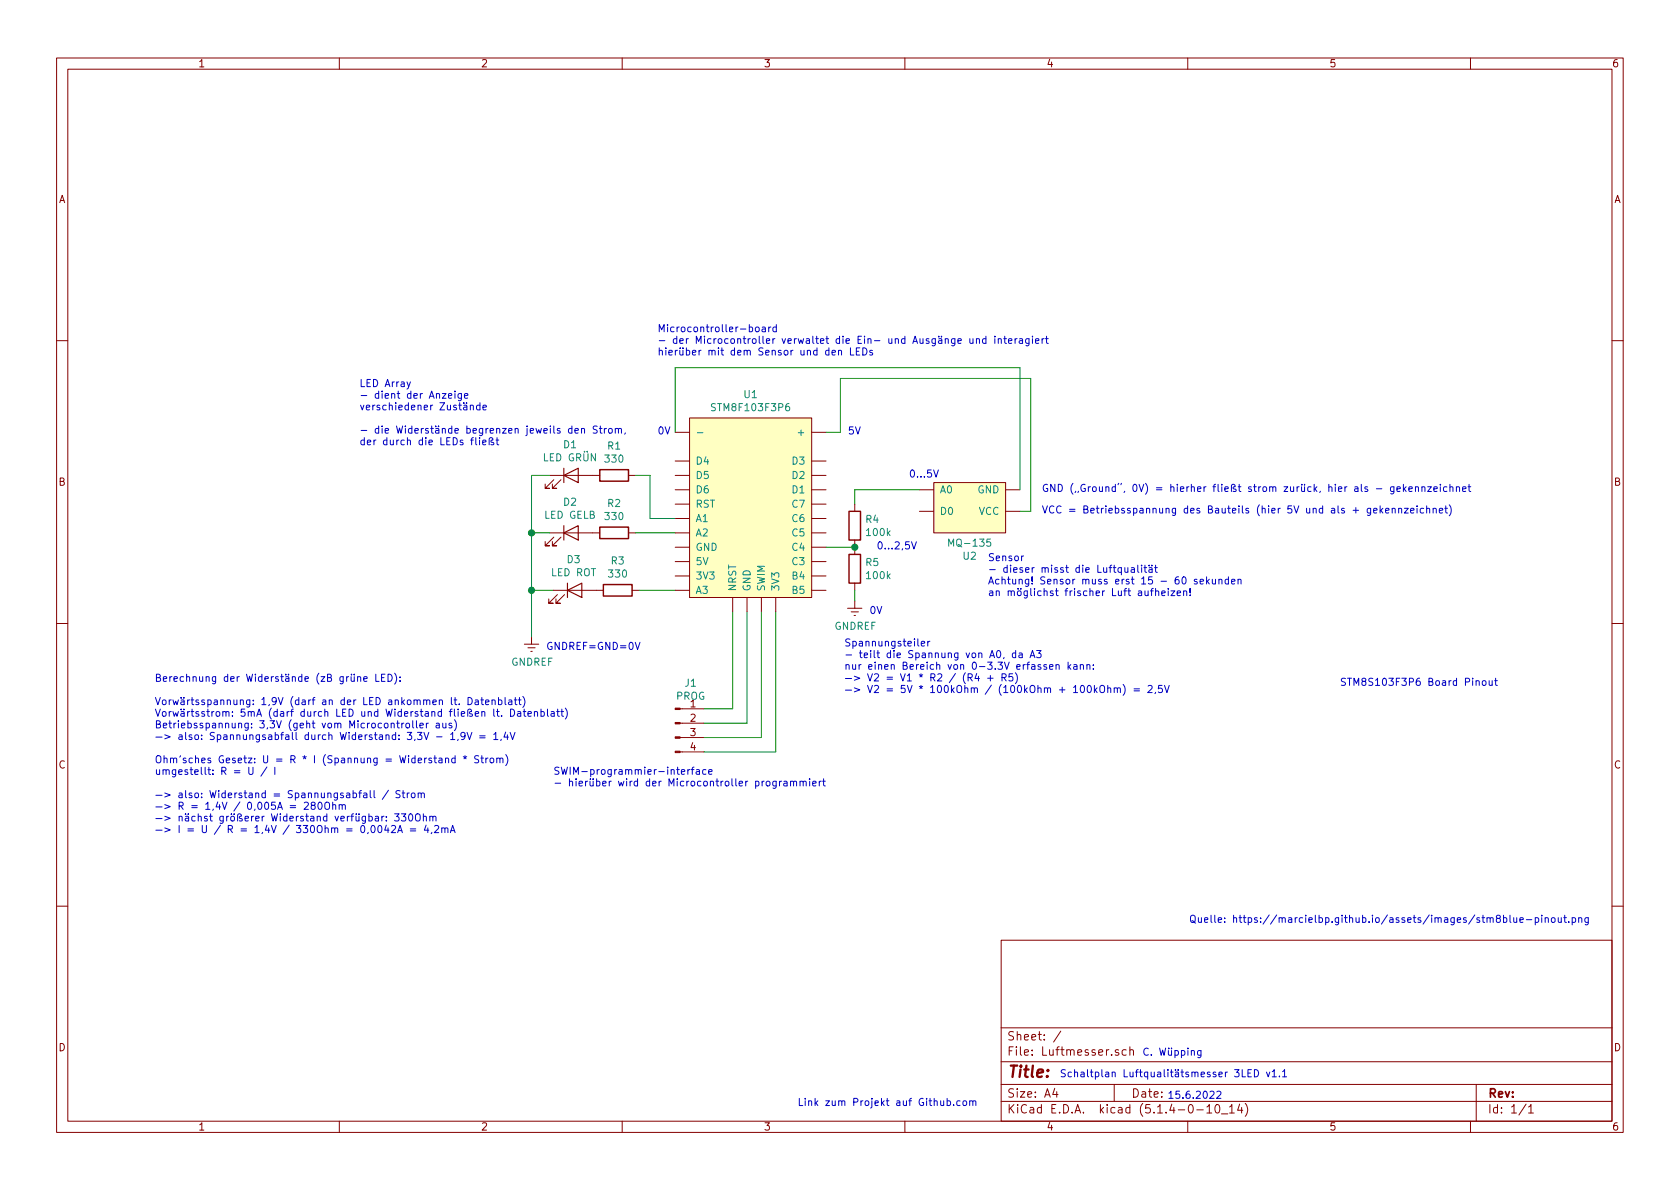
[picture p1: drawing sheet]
<svg xmlns="http://www.w3.org/2000/svg" width="297mm" height="210mm" viewBox="0 0 297 210" stroke-linecap="round" stroke-linejoin="round" font-family="sans-serif">
<g fill="none" stroke="#840000" stroke-width=".18">
<path d="M10 10.3h277v189.9h-277zM12 12.2h273v186.1h-273zM60 10.3v1.9M110 10.3v1.9M160 10.3v1.9M210 10.3v1.9M260 10.3v1.9M10 60.2h2M119.4 76.4h2.5M121.9 73.9h21.6v31.8h-21.6zM143.5 76.4h2.5M285 60.2h2"/>
<path d="M97.2 94.2h8.8M97.2 84.1h8.8M97.9 84.8l-1.5 1.6h.8h-.8v-.8M97.9 95l-1.5 1.5h.8h-.8v-.7M99.2 84.8l-1.5 1.6h.7h-.7v-.8M99.2 95l-1.5 1.5h.7h-.7v-.7M111.1 94.2h1.3M111.1 84.1h1.3M119.4 99.3h2.5M119.4 91.7h2.5M119.4 94.2h2.5M119.4 96.8h2.5"/>
<path d="M119.4 89.1h2.5M119.4 86.6h2.5M119.4 84.1h2.5M119.4 81.5h2.5M143.5 99.3h2.5M143.5 91.7h2.5M143.5 94.2h2.5M143.5 96.8h2.5M143.5 89.1h2.5M143.5 86.6h2.5M143.5 84.1h2.5M143.5 81.5h2.5"/>
<path d="M151.1 89.1v1.3M151.1 95.5v2.5M162.6 86.6h2.5M162.6 90.4h2.5M165.1 85.3h12.7v8.9h-12.7zM177.8 86.6h2.5M177.8 90.4h2.5M10 110.3h2M92.7 113.9h2.5M93.3 114.5h1.3M93.9 115.2h.2M94 112.6v1.3"/>
<path d="M97.8 104.4h8.9M98.6 105.2l-1.6 1.5h.8h-.8v-.8M99.8 105.2l-1.5 1.5h.8h-.8v-.8M111.8 104.4h1.2M119.4 101.8h2.5M119.4 104.4h2.5M129.5 105.7v2.5M132.1 105.7v2.5M134.6 105.7v2.5M137.2 105.7v2.5M143.5 101.8h2.5M143.5 104.4h2.5"/>
<path d="M149.9 107.6h2.5M150.5 108.2h1.3M151 108.8h.3M151.1 103.1v1.3M151.1 106.3v1.3M285 110.3h2M120.2 133h4.3M120.2 130.4h4.3M120.2 127.9h4.3M120.2 125.3h4.3M10 160.2h2M177 166.3h108v32h-108z"/>
<path d="M285 160.2h2M60 198.3v1.9M110 198.3v1.9M160 198.3v1.9M177 194.8h108M177 191.8h108M177 187.8h108M177 181.8h108M186.5 192.5l-.4 1h1M186.8 193v1M187.6 182.3l-1.3 2M197 191.8v3"/>
<path d="M197.8 185.7a.37 .37 0 0 0-.6 .1l.1 .2 .5 .2v.1l-.2 .3-.4-.1M199.1 185.7l-.4-.1-.3 .3 .1 .6 .2 .1 .4-.1M199.8 185.7a.37 .37 0 0 1 .6 .1v.8M199.8 185.1v1.5M210 198.3v1.9M211.6 196.3h1.2M213.4 195.8l.4-.5v1.5M213.4 196.8h.8M215 195.4l.3-.1a.94 .94 0 0 1 0 1.5 .8 .8 0 0 1-.6-.6 .8 .8 0 0 1 .3-.8zM216 197h1.1M217.4 195.8l.4-.5v1.5M217.4 196.8h.8"/>
<path d="M219.2 195.2l-.4 1.1h.9M219.5 195.8v1M220.2 195.1a1.71 1.71 0 0 1 0 2.3M260 198.3v1.9M261 191.8v6.5M269.8 195.2l-1.2 2M270.3 195.8l.4-.5v1.5M270.3 196.8h.8"/>
</g>
<g fill="#ffffc2" stroke="#ffffc2" stroke-width=".18">
<path d="M121.9 73.9h21.6v31.8h-21.6z"/>
<path d="M165.1 85.3h12.7v8.9h-12.7z"/>
</g>
<path d="M123.3 76.5h1M167.7 96.6v-1.3l.5 .9 .4-.9v1.3M175.1 95.3h-.6v.6l.2-.1 .4 .1v.6l-.1 .1-.5-.1" fill="none" stroke="#008484" stroke-width=".18"/>
<g fill="#840000" stroke="#840000" stroke-width=".18">
<path d="M119.4 132.8h.8v.3h-.8z"/>
<path d="M119.4 130.3h.8v.3h-.8z"/>
<path d="M119.4 127.8h.8v.2h-.8z"/>
<path d="M119.4 125.2h.8v.3h-.8z"/>
</g>
<path d="M99.7 84.1l2.5-1.3v2.5zM99.7 94.2l2.5-1.2v2.5zM99.7 82.8v2.5M99.7 93v2.5M100.3 104.4l2.6-1.3v2.6zM100.3 103.1v2.6" fill="none" stroke="#840000" stroke-width=".2"/>
<path d="M106 83.1h5.1v2h-5.1zM106 93.2h5.1v2h-5.1zM150.1 98h2v5.1h-2zM150.1 90.4h2v5.1h-2zM106.7 103.4h5.1v2h-5.1z" fill="none" stroke="#840000" stroke-width=".25"/>
<g fill="none" stroke="#008400" stroke-width=".18">
<path d="M119.4 76.4v-11.4h60.9v21.6M146 76.4h2.6v-9.5h33.6v23.5h-1.9M94 94.2h3.2M97.2 84.1h-3.2v28.5M112.4 94.2h7M112.4 84.1h2.5v7.6h4.5M146 96.8h5.1M162.6 86.6h-11.5v2.5M94 104.4h3.8M113 104.4h6.4M129.5 108.2v17.1h-5M132.1 108.2v19.7h-7.6"/>
<path d="M134.6 108.2v22.2h-10.1M137.2 108.2v24.8h-12.7M151.1 104.4v1.9"/>
</g>
<g fill="none" stroke="#0000c2" stroke-width=".18">
<path d="M133.7 57.9l.3-.1 .2 .3-.1 .5-.3 .1-.2-.3zM134.8 57.9h.5v.8M135.3 58.1l-.4 .1-.2 .2 .1 .2h.5M135.9 57.8v.9M136.3 57.8l-.4 .3M137.3 57.9l-.4-.1-.2 .3 .1 .5h.5M137.3 57.4v1.3M171.5 59.9l.1 .8h.3l.1-.1M172 59.9v.8M172.6 59.9v.8M174.3 59.9h-.3l-.3 .2 .1 .6h.5M174.3 59.5v1.2"/>
<path d="M175.9 59.5v.1M175.9 59.9v.8M176.5 59.9v.8M177.5 59.9h.5M177.6 59.5v1l.4 .2M179.5 59.9v.8M179.8 59.9h-.2l-.1 .2M180.3 59.9h.4l.1 .8M181.9 59.9v1.1l-.2 .2-.3-.1M181.9 59.9h-.3l-.3 .2 .2 .6h.4M182.5 59.5v.1M182.5 59.9v.8"/>
<path d="M184.3 59.9v.8M184.6 59.9h-.2l-.1 .2M184.8 59.9h.5M185 59.5v1l.3 .2M72 67.5l.3 .9M72.6 67.5l-.4 1.2-.2 .1M79.3 70l.6-.1-.1-.3h-.3l-.2 .2v.6h.5M80.4 69.2v.1M80.4 69.6v.8M81.6 69.6l-.1 1.1-.1 .2-.3-.1M81.6 69.6h-.4l-.2 .2 .1 .6h.5M82.1 70l.6-.1v-.3h-.4l-.2 .2 .1 .6h.5"/>
<path d="M83.2 71.8l.1-.2 .3 .1 .1 .8M83.2 71.6v.9M83.2 77.8h.5M83.7 77.4l-.3 .2v1.1M84.1 77.4v1.1l.2 .2M84.8 77.8v.9M84.9 71.7l-.4-.1-.2 .3 .1 .5h.5M84.9 71.2v1.3M85.3 78.2l.6-.1v-.2l-.4-.1-.2 .2 .1 .6h.5M85.4 72.1l.6-.1-.1-.3-.3-.1-.2 .2v.6h.5M86.8 78.6l.3 .1 .2-.2v-.2l-.5-.1v-.2v-.1l.3-.1v-.3l-.2-.1h-.2l-.2 .2v1.1M87.7 77.8h.5"/>
<path d="M87.9 77.4v1.1l.3 .2M101.7 76.2l.6-.1-.1-.3h-.3l-.2 .1v.6h.5M102.8 75.9l.2-.1h.3l.1 .8M102.8 75.8v.8M105.6 75.4l-.5-.1-.2 .2 .1 .4 .5 .2 .1 .3-.2 .2-.5-.1M106 75.8h.5M106.1 75.3v1.1l.4 .2M106.9 75.8v.8M107.2 75.8l-.3 .2M107.6 75.9l.2-.1 .4 .1 .1 .5-.2 .1-.3 .1-.2-.1zM108.8 75.9l.2-.1h.3v.8M108.8 75.8v.8"/>
<path d="M109.3 75.9l.2-.1h.3l.1 .8M110.6 76.5l-.2 .3M148.3 62.1l.1-.2 .3 .1 .1 .8M148.3 61.9v.9M150.4 61.5v1.3h.6M151.4 62.1h.4M152 61.5h-.6v1.3h.6M152.6 61.5a.64 .64 0 0 1 .7 .6 .64 .64 0 0 1-.7 .7zM154.3 62l-.4-.1-.1 .2v.2l.5 .1v.3h-.5M172.6 60l.2-.1h.3l.1 .8M176.5 60l.2-.1h.3v.8M178.3 60.3l.6-.1v-.3h-.4l-.2 .2 .1 .6h.5"/>
<path d="M180.8 60.2h-.4l-.2 .2 .2 .3h.4M183.1 60.3l.6-.1-.1-.3h-.3l-.2 .2 .1 .6h.4M160.8 95.8h-.7v.6l.2-.1 .5 .1v.5l-.2 .2-.5-.2M161.2 95.8l.4 1.3 .4-1.3M164.6 83.1h-.6v.6l.5-.1 .2 .2v.3l-.2 .3-.5-.2M165.1 83.1l.4 1.3 .4-1.3M181 98.3l-.4 .2M201.2 99.9v1.1l.2 .2M201.9 99.9v.2M202.4 99.9v1.1l.3 .2M203.2 99.9v.2M203.7 99.9v.2"/>
<path d="M204.3 99.9v1.1l.3 .2M242.9 90.3l.6-.1-.1-.3h-.3l-.2 .2v.6h.5M243.4 86.4h.9M244 89.5v1.2M244.1 90.2l.4 .5M244.5 89.9l-.5 .5M245 90.3l.6-.1-.1-.3h-.3l-.2 .2 .1 .6h.4M246.2 90l.1-.1h.3l.1 .8M246.2 89.9v.8M246.5 86.1v1l-.3 .2h-.3M246.5 86.1h-.4l-.3 .2 .1 .6h.6M247 86.5l.6-.1-.1-.3h-.3l-.2 .2v.6h.5"/>
<path d="M247.3 90l.2-.1h.3v.8M247.3 89.9v.8M248.1 85.6v1.3M248.3 86.4l.3 .5M248.3 89.9h.7l-.7 .8h.7M248.6 86.1l-.5 .5M249.1 86.5l.6-.1v-.3h-.4l-.2 .2 .1 .6h.5M249.4 90.3l.6-.1v-.3h-.4l-.2 .2 .1 .6h.5M250.3 86.2l.1-.1h.3l.1 .8M250.3 86.1v.8M250.5 89.5v.1M250.5 89.9v.8"/>
<path d="M251.4 86.2l.2-.1h.3v.8M251.4 86.1v.8M251.7 89.9h-.4l-.2 .2 .1 .6h.5M252.2 90l.2-.1h.3l.1 .8M252.2 89.5v1.2M252.4 86.1h.7l-.7 .8h.7M253.4 90l.2-.1h.3v.8M253.4 89.9v.8M253.5 86.5l.6-.1v-.3h-.4l-.2 .2 .1 .6h.5M254.5 90.3l.6-.1-.1-.3h-.3l-.2 .2 .1 .6h.4M254.7 85.6v.2M254.7 86.1v.8"/>
<path d="M255.4 89.9h.5M255.6 89.5v1l.3 .2M255.8 86.1h-.4l-.2 .2 .1 .6h.5M256.2 89.3a1.47 1.47 0 0 1 0 1.9M256.4 86.2l.1-.1h.3l.1 .8M256.4 85.6v1.3M257.5 86.2l.2-.1h.3l.1 .8M257.5 86.1v.8M258.6 86.5l.6-.1v-.3h-.4l-.2 .2v.6h.6M259.6 86.1h.4M259.7 85.6v1.1l.3 .2M66.4 119.2v1.3h.6"/>
<path d="M67.5 119.8h.4M68.1 119.2h-.6v1.3h.6M68.6 119.2a.64 .64 0 0 1 .7 .7 .64 .64 0 0 1-.7 .6zM69.8 119a1.47 1.47 0 0 1 0 2M70.7 119.7v.1M112.3 113.6l.4 1.3 .5-1.3M162.9 113.8l.6-.1-.1-.2-.3-.1-.2 .2 .1 .6h.4M164 113.4v.8M164.4 113.4l-.4 .2M171.2 119.8l.7-.1v-.4l-.7-.2v1.3M171.5 119.8l.4 .6M172.7 119.1l-.3 .9h.8"/>
<path d="M173 119.6v.8M174.6 119.9h1M175.1 119.5v.9M176.3 115.2l.2-.2a.67 .67 0 0 1 .5 .7 .67 .67 0 0 1-.5 .6l-.2-.2-.1-.3zM177.2 119.8h.6l.1-.2-.1-.3-.2-.2h-.4v1.3M177.5 119.8l.4 .6M177.5 116.3l-.1 .2M179 119.1h-.6v.7l.2-.2 .4 .1v.6l-.1 .1-.5-.1M179.5 119a1.47 1.47 0 0 1 0 1.9M179.6 115.5h-.4l-.2 .2 .1 .6h.5M179.6 115v1.3M180.2 115.5h.5v.8"/>
<path d="M180.7 115.8h-.4l-.2 .2 .1 .3h.5M182.1 116.3l.4-1.3 .5 1.3M182.2 115.9h.7M183.3 115h.8l-.5 .5 .4 .1 .1 .5-.3 .2-.5-.1M185 117.6l-.3-.1-.1 .2v.2l.4 .1v.3h-.4M185.6 117.9l.6-.1-.1-.2-.3-.1-.2 .2v.6h.5M186.7 117.6l.2-.1 .3 .1 .1 .8M186.7 117.5v.9M188.8 117.1v1.3M189 117.9l.3 .5M189.3 117.5l-.5 .5M189.9 117.6h.4l.1 .8"/>
<path d="M190.4 117.8l-.4 .1-.2 .2 .1 .2h.5M191 117.6l.2-.1 .3 .1 .1 .8M191 117.5v.9M192.2 117.6l.2-.1 .3 .1v.8M192.2 117.5v.9M193.3 118.2v.2M193.3 117.6v.1M198.3 100.4h-.4l-.2 .2 .1 .6h.5M198.3 100.4v1.2M198.9 100.4v.8h.3l.2-.1M199.4 100.4v.8M200 100.4h.5l.1 .8"/>
<path d="M200.6 100.7h-.4l-.2 .2v.3h.6M201.9 100.4v.8M202.3 100.4h.4M203.2 100.4h.5v.8M203.4 104.5h.5M203.7 100.7h-.4l-.2 .2 .1 .3h.5M203.9 104.1l-.3 .1v1.1M204.1 100.4h.5M204.3 104.6l.2-.1h.3l.1 .8M204.3 104.1v1.2M205.4 104.9l.6-.1-.1-.3h-.3l-.2 .2 .1 .6h.4M206.6 104.5v.8"/>
<path d="M207 104.5h.7l-.7 .8h.7M208.1 104.9l.6-.1v-.3h-.4l-.2 .2 .1 .6h.5M209.3 104.6l.2-.1h.3v.8M209.3 104.5v.8M210.4 105.2v.1M210.4 104.1v.7M211.6 102.5l-.3-.1-.1 .2v.2l.4 .1v.3h-.4M212.2 102.8l.6-.1-.1-.2-.3-.1-.2 .2v.6h.5M213.3 102v1.3M213.5 102.8l.3 .5M213.8 102.4l-.5 .5M214.4 102.4v.8l.3 .1 .2-.2"/>
<path d="M214.9 102.4v.9M215.5 102.6l.2-.2 .3 .1 .1 .8M215.5 102.4v.9M217.2 102.5l-.4-.1-.2 .3 .1 .5h.5M217.2 102v1.3M217.8 102.8l.6-.1-.1-.2-.4-.1-.1 .2v.6h.5M218.9 102.6l.2-.2 .3 .1v.8M218.9 102.4v.9M264.4 119.9v1.1l.3 .2M44 135.7v1l.2 .3 .4-.1 .1-.2v-1M47.2 135.6l-1.1 1.7M48.6 135.7v1.3"/>
<path d="M63.9 139.8l-.3 .2v1.1M64.3 120.1l.6-.1v-.3h-.4l-.2 .1 .1 .6h.5M65.5 139.8v1.1l.2 .2M66.1 139.8v1.1l.2 .2M68.7 139.7l-1.1 1.7M70.7 120.4v.1M70.7 139.9l-.4-.1-.2 .1v.4l.5 .2 .1 .3-.2 .3-.5-.1M71.3 139.8v1.1l.3 .2M71.4 127.9h-.3l-.1 .2M71.9 127.9h.3l.2 .1-.1 .7h-.3l-.2-.2zM73 127.5v1l.2 .2M73.6 127.5v1l.2 .2"/>
<path d="M74.2 128.3l.7-.1-.1-.3h-.4l-.2 .2 .1 .6h.5M75.4 127.9v.8M75.7 127.9l-.3 .2M76.7 134.1h.5M76.9 133.6v1.1l.3 .2M77.1 127.9h.5l.1 .8M77.2 130.3h1M77.6 134.1h.5l.1 .8M77.7 128.2h-.4l-.2 .2v.3h.6M78.2 134.4h-.5l-.1 .2v.2h.6M78.3 127.9l.1 .8h.3l.1-.1M78.8 134.2l.1-.1h.3l.1 .8"/>
<path d="M78.8 134.1v.8M78.8 127.9v.8M79.7 129.9l.3-.4v1.3M79.7 130.8h.7M79.9 127.9h-.3l-.2 .2v.1l.5 .2v.3h-.5M80.3 127.3a1.47 1.47 0 0 1 0 1.9M80.5 134.1h-.4l-.2 .2 .1 .5h.5M80.5 133.6v1.3M81 130.7l-.1 .3M81.2 124.5v.1M81.9 133.8l.3 .1 .3-.1M82 134.2l.2-.3 .2 .3"/>
<path d="M82.2 130.1l-.2 .2-.4-.1-.1-.1v-.3l.2-.3h.3l.2 .3a.88 .88 0 0 1-.2 .9l-.4 .1M82.2 133.6v.3M82.6 129.5l.4 1.3 .4-1.3M82.8 123.3a.64 .64 0 0 1 .7 .7 .64 .64 0 0 1-.7 .6zM84 123.8h.5l.1 .8M84.6 124.1h-.4l-.2 .2v.3h.6M84.6 133.7l-.4-.1-.2 .2v.4l.5 .2 .1 .3-.2 .2-.5-.1M84.8 130.1h1M84.8 130.5h1M85 123.8h.5M85 134.1h.5M85.2 123.3v1.1l.3 .2"/>
<path d="M85.2 133.6v1.1l.3 .2M85.9 124.2l.6-.1-.1-.3h-.4l-.1 .1v.7h.5M85.9 134.1v.8M86.3 134.1l-.4 .2M86.7 134.2l.2-.1 .3 .1 .1 .5-.1 .1-.3 .1-.2-.1zM87 123.9l.2-.1h.3l.1 .8M87 123.8v.8M87.3 125.4v1.1l.2 .2M87.3 129.9l.4-.4v1.3M87.3 130.8h.7M87.8 125.8h.5M87.8 134.2l.2-.1h.3l.1 .8"/>
<path d="M87.8 134.1v.8M88 125.4v1.1l.3 .2M88.1 123.8h.4l.2 .2-.1 .6h-.5M88.1 123.3v1.3M88.4 134.2l.2-.1h.3v.8M88.6 130.7l-.1 .3M88.7 126.5v.2M89.3 123.3v1.1l.2 .2M89.4 129.5l-.3 .8h.8M89.4 133.4a1.4 1.4 0 0 1 0 2M89.7 129.9v.9M90 123.8h.4l.1 .8"/>
<path d="M90.2 129.5l.4 1.3 .5-1.3M90.3 125.4a.64 .64 0 0 1 .7 .6 .64 .64 0 0 1-.7 .7zM90.5 124.1h-.4l-.2 .2 .1 .3h.5M90.9 123.8h.5M91.1 123.3v1.1l.3 .2M91.5 125.9h.5l.1 .8M91.6 123.8h.5M91.8 123.3v1.1l.3 .2M92.1 126.1l-.5 .1-.1 .2 .1 .3 .5-.1M92.4 123.2a1.4 1.4 0 0 1 0 1.9M92.5 125.8h.5M92.7 125.4v1.1l.3 .2"/>
<path d="M93.3 126.2l.7-.1-.1-.2-.4-.1-.2 .2 .1 .6h.5M94.5 126l.2-.2 .3 .1v.8M94.5 125.8v.9M95.7 125.9l.3-.1 .2 .3-.1 .5h-.4M95.7 125.4v1.3M96.8 125.4v1.1l.2 .2M97.5 125.9h.4l.1 .8M98 126.1l-.4 .1-.2 .2 .1 .2h.5M98.4 125.8h.5M98.6 125.4v1.1l.3 .2M99.2 125.8h.4M99.3 125.4v1.1l.3 .2"/>
<path d="M99.9 125.2a1.47 1.47 0 0 1 0 1.9M121.6 136.1v.8M122 136.1l-.4 .2M122.2 136.1h.5M122.7 135.7l-.3 .1v1.1M123.1 136.1h.5l.1 .8M123.7 136.4h-.4l-.2 .2v.3h.6M124.8 136.1h-.3l-.3 .2 .1 .6h.5M125.3 136.5l.6-.1v-.3h-.4l-.2 .2 .1 .6h.5M135.6 138.2l.3-.1 .2 .3-.1 .5-.3 .1-.2-.2zM137.2 138.1v1.1l-.2 .2-.3-.1M137.2 138.2l-.3-.1-.3 .3 .1 .5h.5"/>
<path d="M137.8 138.1v.9M138.2 138.1l-.4 .3M138.6 138.2h.5l.1 .8M139.2 138.4l-.5 .1-.1 .2v.2h.6M139.8 138.3l.2-.2 .3 .1v.8M139.8 138.1v.9M140.3 138.3l.2-.2 .3 .1v.8M141.5 138.3l.1-.2 .3 .1 .1 .8M141.5 138.1v.9M142 138.3l.2-.2 .3 .1v.8M143.2 137.7v.1M143.2 138.1v.9"/>
<path d="M143.7 138.6l.6-.2-.1-.2-.3-.1-.2 .2 .1 .6h.4M144.9 138.1v.9M145.2 138.1l-.2 .1-.1 .2M145.4 138.1h.5M145.6 137.7v1.1l.3 .2M192.4 121.3l.1-.1a.67 .67 0 0 1 .5 .6 .67 .67 0 0 1-.5 .7 .83 .83 0 0 1-.1-1.2zM193.5 121.2v1.3M193.6 122l.4 .5M194 121.6l-.5 .5M194.5 121.4a.45 .45 0 0 1 .7 0 .92 .92 0 0 1-.2 1.1l-.4-.1a1.07 1.07 0 0 1-.1-1zM195.9 121.8l.1-.2 .3 .1 .1 .8M195.9 121.2v1.3"/>
<path d="M197 121.8l.2-.2 .3 .1 .1 .8M197 121.6v.9M197.6 121.8l.1-.2 .3 .1 .1 .8M198.6 121a1.47 1.47 0 0 1 0 2M200.5 121.8h1M200.5 122.2h1M203 121.3l.5-.1 .2 .4v.2l-.8 .7h.8M204.3 122.4l-.1 .3M205.5 121.2h-.6l-.1 .6 .5-.1 .2 .2v.3l-.2 .3-.5-.2M205.9 121.2l.4 1.3 .4-1.3M261 120.5l.2-.1h.3v.8M262.1 120.5l.2-.1 .4 .1v.5l-.1 .2h-.3l-.2-.1z"/>
<path d="M263.3 120.4v.8h.4l.1-.1M263.8 120.4v.8M264.3 120.4h.4M51.3 142.5h1M51.3 142.8h1M53.8 142l.5-.1 .2 .3-.8 .9h.8M55.2 142.4l-.1-.1v-.3l.4-.1 .2 .1v.3l-.6 .2-.1 .1v.3l.2 .2h.3l.2-.2v-.4l-.2-.1M56.3 142l.2-.1a.67 .67 0 0 1 .5 .6 .67 .67 0 0 1-.5 .6l-.3-.5zM57.5 142a.45 .45 0 0 1 .7 0 .88 .88 0 0 1-.2 1.1h-.4a1.07 1.07 0 0 1-.1-1.1zM58.8 142.4l.2-.1h.3l.1 .8M58.8 141.9v1.2M60 142.4l.1-.1h.4v.8"/>
<path d="M60 142.3v.8M60.5 142.5l.2-.2h.3l.1 .8M63.4 140.2h.5M64.3 140.3h.5l.1 .8M64.9 140.5l-.5 .1-.1 .2v.2h.6M65.7 146.1l.2-.1a.67 .67 0 0 1 .4 .6 .67 .67 0 0 1-.4 .6l-.3-.4zM67 146h.1a.69 .69 0 0 1 .4 .6 .69 .69 0 0 1-.4 .6 .83 .83 0 0 1-.1-1.2zM67.5 144.3v.9M67.9 144.3l-.4 .3M68.3 145.1v.1M68.3 144.4v.1M68.3 145.9l-.3 .9h.8"/>
<path d="M68.6 146.4v.8M69.2 146.1l.5-.1 .3 .3-.8 .9h.8M69.8 143.9h.8l-.5 .5 .4 .1 .1 .5-.3 .2-.5-.1M70.3 147.2l.4-1.2 .4 1.2M70.4 146.9h.6M71 143.9h.8l-.5 .5 .4 .1v.6l-.2 .1-.5-.1M71.1 140.2h.5M72 140.2v.9M72.4 140.2l-.3 .1-.1 .2M72.4 144l.1-.1a.67 .67 0 0 1 .5 .6 .67 .67 0 0 1-.5 .7l-.3-.5zM72.5 146.6h1M72.5 146.9h1"/>
<path d="M72.8 140.3l.4-.1 .1 .2v.6l-.3 .1-.3-.3zM73.5 144.1a.45 .45 0 0 1 .7 0 .88 .88 0 0 1-.2 1.1l-.4-.1a1.07 1.07 0 0 1-.1-1zM73.9 140.4l.2-.2 .3 .1 .1 .8M73.9 140.2v.9M74.5 140.4l.2-.2 .3 .1v.8M74.9 144.5l.1-.2 .3 .1 .1 .8M74.9 143.9v1.3M75.3 145.9l-.3 .9h.8M75.6 146.4v.8M76 144.5l.2-.2 .3 .1v.8M76 144.3v.9M76.4 147.2l-.2 .2"/>
<path d="M76.5 144.5l.2-.2 .3 .1 .1 .8M76.8 146.1l.5-.1 .3 .3-.8 .9h.8M78.1 146.5l.2-.1 .3 .1 .1 .7M78.1 146.4v.8M78.7 146.6l.1-.2 .3 .1 .1 .7M79.6 147.2l.4-1.2 .5 1.2M79.7 146.9h.6M264.8 162.4l-.2-.1v-.3l.4-.2 .2 .2v.3l-.5 .2-.1 .1v.3l.2 .2h.2l.3-.2-.1-.4-.2-.1M265.8 162.3h.4l.2 .2-.1 .6h-.5M265.8 161.8v1.3M267 161.8v1.1l.2 .2M267.6 162.3l.1 .8h.3l.2-.1"/>
<path d="M268.2 162.3v.8M268.7 162.7l.6-.1v-.3h-.4l-.2 .2 .1 .6h.5M269.9 162.6h.9M271.4 162.3h.4l.3 .2-.2 .6h-.5M271.4 162.3v1.2M272.6 161.8v.2M272.6 162.3v.8M273.2 162.4l.2-.1h.3l.1 .8M273.2 162.3v.8M274.3 162.4l.2-.1 .4 .1 .1 .5-.2 .2h-.3l-.2-.1zM275.5 162.3l.1 .8h.3l.1-.1M276 162.3v.8"/>
<path d="M276.5 162.3h.5M276.7 161.8v1.1l.3 .2M277.4 163v.1M278 162.3h.3l.3 .2-.1 .6h-.5M278 162.3v1.2M279.1 162.4l.2-.1h.3l.1 .8M279.1 162.3v.8M280.8 162.3v1.1l-.2 .1h-.3M280.8 162.3h-.3l-.3 .2 .1 .6h.5M167.5 194.7h.3l.3 .2-.2 .5h-.4M167.5 194.2v1.3M168.6 195.4v.1"/>
<path d="M169.7 194.7h-.3l-.2 .2 .1 .5h.4M170.4 194.7h.3l.2 .2-.1 .5-.3 .1-.2-.1zM171.4 194.8l.2-.1h.3l.1 .8M171.4 194.7v.8M172 194.8l.2-.1h.3v.8M212.3 185.8v1l-.2 .2h-.3M212.3 185.8h-.3l-.3 .2 .2 .6h.4M215.1 193.1l.5-.1 .2 .1 .1 .2-.1 .2-.7 .7h.8M220.6 189.8h.5M221.3 189.1h-.7v1.3h.7M221.8 189.1a.64 .64 0 0 1 .7 .7 .64 .64 0 0 1-.7 .6zM223.9 189.6l.3 .8 .3-.8"/>
<path d="M224.9 189.5l.4-.4v1.3M224.9 190.4h.8M226.2 190.3v.1M226.8 189.5l.3-.4v1.3M226.8 190.4h.7"/>
</g>
<g fill="#008400" stroke="#008400" stroke-width=".25">
<circle cx="94" cy="104.4" r=".51"/>
<circle cx="151.1" cy="96.8" r=".51"/>
<circle cx="94" cy="94.2" r=".51"/>
</g>
<text font-size="2.8" fill="#840000" x="178" y="190.5">Title:</text>
<g font-size="2.1" fill="#840000">
<text x="178" y="184">Sheet: /</text>
<text x="178" y="186.7">File: Luftmesser.sch</text>
<text x="178" y="196.9">KiCad E.D.A. kicad (5.1.4-0-10_14)</text>
<text x="178" y="194.1">Size: A4</text>
<text x="200" y="194.1">Date:</text>
<text x="263" y="194.1">Rev:</text>
<text x="263" y="196.9">Id: 1/1</text>
</g>
<g font-size="1.8" fill="#840000">
<text x="35" y="11.9">1</text>
<text x="85" y="11.9">2</text>
<text x="135" y="11.9">3</text>
<text x="185" y="11.9">4</text>
<text x="235" y="11.9">5</text>
<text x="285" y="11.9">6</text>
<text x="10.4" y="35.9">A</text>
<text x="285.4" y="35.9">A</text>
<text x="10.4" y="85.9">B</text>
<text x="285.4" y="85.9">B</text>
<text x="122.1" y="125.1">1</text>
<text x="122.1" y="127.6">2</text>
<text x="122.1" y="130.2">3</text>
<text x="10.4" y="135.9">C</text>
<text x="122.1" y="132.7">4</text>
<text x="285.4" y="135.9">C</text>
<text x="10.4" y="185.9">D</text>
<text x="285.4" y="185.9">D</text>
<text x="35" y="199.9">1</text>
<text x="85" y="199.9">2</text>
<text x="135" y="199.9">3</text>
<text x="185" y="199.9">4</text>
<text x="235" y="199.9">5</text>
<text x="285" y="199.9">6</text>
</g>
<g font-size="1.8" fill="#0000c2">
<text x="116.2" y="58.7">Microcontroller-board</text>
<text x="116.2" y="60.8">- der Microcontroller verwaltet die Ein- und Ausgänge und interagiert</text>
<text x="116.2" y="62.9">hierüber mit dem Sensor und den LEDs</text>
<text x="63.5" y="68.4">LED Array</text>
<text x="63.5" y="70.5">- dient der Anzeige</text>
<text x="63.5" y="72.6">verschiedener Zustände</text>
<text x="63.5" y="76.7">- die Widerstände begrenzen jeweils den Strom,</text>
<text x="116.2" y="76.8">0V</text>
<text x="149.9" y="76.8">5V</text>
<text x="63.5" y="78.7">der durch die LEDs fließt</text>
<text x="160.7" y="84.4">05V</text>
<text x="184.1" y="87">GND (Ground, 0V) = hierher fließt strom zurück, hier als - gekennzeichnet</text>
<text x="184.1" y="90.8">VCC = Betriebsspannung des Bauteils (hier 5V und als + gekennzeichnet)</text>
<text x="154.9" y="97.1">02,5V</text>
<text x="174.6" y="99.2">Sensor</text>
<text x="174.6" y="101.3">- dieser misst die Luftqualität</text>
<text x="174.6" y="103.3">Achtung! Sensor muss erst 15 - 60 sekunden</text>
<text x="174.6" y="105.4">an möglichst frischer Luft aufheizen!</text>
<text x="153.7" y="108.6">0V</text>
<text x="96.5" y="114.9">GNDREF=GND=0V</text>
<text x="149.2" y="114.3">Spannungsteiler</text>
<text x="149.2" y="116.4">- teilt die Spannung von A0, da A3</text>
<text x="149.2" y="118.4">nur einen Bereich von 0-3.3V erfassen kann:</text>
<text x="27.3" y="120.6">Berechnung der Widerstände (zB grüne LED):</text>
<text x="27.3" y="124.7">Vorwärtsspannung: 1,9V (darf an der LED ankommen lt. Datenblatt)</text>
<text x="149.2" y="120.5">&gt; V2 = V1 * R2 / (R4 + R5)</text>
<text x="149.2" y="122.5">&gt; V2 = 5V * 100kOhm / (100kOhm + 100kOhm) = 2,5V</text>
<text x="236.9" y="121.3">STM8S103F3P6 Board Pinout</text>
<text x="27.3" y="126.7">Vorwärtsstrom: 5mA (darf durch LED und Widerstand fließen lt. Datenblatt)</text>
<text x="27.3" y="128.8">Betriebsspannung: 3,3V (geht vom Microcontroller aus)</text>
<text x="27.3" y="130.9">&gt; also: Spannungsabfall durch Widerstand: 3,3V - 1,9V = 1,4V</text>
<text x="27.3" y="135">Ohmsches Gesetz: U = R * I (Spannung = Widerstand * Strom)</text>
<text x="27.3" y="137">umgestellt: R = U / I</text>
<text x="97.8" y="137">SWIM-programmier-interface</text>
<text x="27.3" y="141.1">&gt; also: Widerstand = Spannungsabfall / Strom</text>
<text x="27.3" y="143.2">&gt; R = 1,4V / 0,005A = 280Ohm</text>
<text x="97.8" y="139.1">- hierüber wird der Microcontroller programmiert</text>
<text x="27.3" y="145.3">&gt; nächst größerer Widerstand verfügbar: 330Ohm</text>
<text x="27.3" y="147.3">&gt; I = U / R = 1,4V / 330Ohm = 0,0042A = 4,2mA</text>
<text x="210.2" y="163.2">Quelle: https://marcielbp.github.io/assets/images/stm8blue-pinout.png</text>
<text x="187.3" y="190.5">Schaltplan Luftqualitätsmesser 3LED v1.1</text>
<text x="201.9" y="186.7">C. Wüpping</text>
<text x="141" y="195.6">Link zum Projekt auf Github.com</text>
<text x="206.4" y="194.3">15.6.2022</text>
</g>
<g font-size="1.8" fill="#008484">
<text x="131.6" y="70.4">U1</text>
<text x="126.2" y="72.7">STM8F103F3P6</text>
<text x="141.5" y="77.1">+</text>
<text x="96.2" y="81.6">LED GRÜN</text>
<text x="99.7" y="79.3">D1</text>
<text x="107.1" y="81.8">330</text>
<text x="107.5" y="79.5">R1</text>
<text x="122.9" y="82.2">D4</text>
<text x="140.2" y="82.2">D3</text>
<text x="99.7" y="89.4">D2</text>
<text x="107.5" y="89.7">R2</text>
<text x="122.9" y="84.7">D5</text>
<text x="122.9" y="87.2">D6</text>
<text x="122.9" y="89.8">RST</text>
<text x="140.2" y="89.8">C7</text>
<text x="140.2" y="87.2">D1</text>
<text x="140.2" y="84.7">D2</text>
<text x="166.1" y="87.2">A0</text>
<text x="172.8" y="87.2">GND</text>
<text x="96.3" y="91.7">LED GELB</text>
<text x="107.1" y="92">330</text>
<text x="122.9" y="92.3">A1</text>
<text x="122.9" y="94.9">A2</text>
<text x="140.2" y="94.9">C5</text>
<text x="140.2" y="92.3">C6</text>
<text x="153.1" y="92.5">R4</text>
<text x="153.3" y="94.8">100k</text>
<text x="166.1" y="91.1">D0</text>
<text x="173.1" y="91.1">VCC</text>
<text x="97.5" y="101.9">LED ROT</text>
<text x="100.3" y="99.6">D3</text>
<text x="108.1" y="99.8">R3</text>
<text x="122.9" y="99.9">5V</text>
<text x="122.9" y="97.4">GND</text>
<text x="140.2" y="99.9">C3</text>
<text x="140.2" y="97.4">C4</text>
<text x="153.1" y="100.1">R5</text>
<text x="168.2" y="96.7">MQ-135</text>
<text x="170.3" y="99">U2</text>
<text x="107.7" y="102.1">330</text>
<text x="122.9" y="102.5">3V3</text>
<text x="122.9" y="105">A3</text>
<text x="130.2" y="104.6" transform="rotate(-90 130.2 104.6)">NRST</text>
<text x="132.7" y="104.6" transform="rotate(-90 132.7 104.6)">GND</text>
<text x="135.3" y="104.6" transform="rotate(-90 135.3 104.6)">SWIM</text>
<text x="137.8" y="104.6" transform="rotate(-90 137.8 104.6)">3V3</text>
<text x="140.2" y="102.5">B4</text>
<text x="140.2" y="105">B5</text>
<text x="153.3" y="102.4">100k</text>
<text x="147.5" y="111.4">GNDREF</text>
<text x="90.4" y="117.7">GNDREF</text>
<text x="119.5" y="123.7">PROG</text>
<text x="121.2" y="121.4">J1</text>
</g>
</svg>
